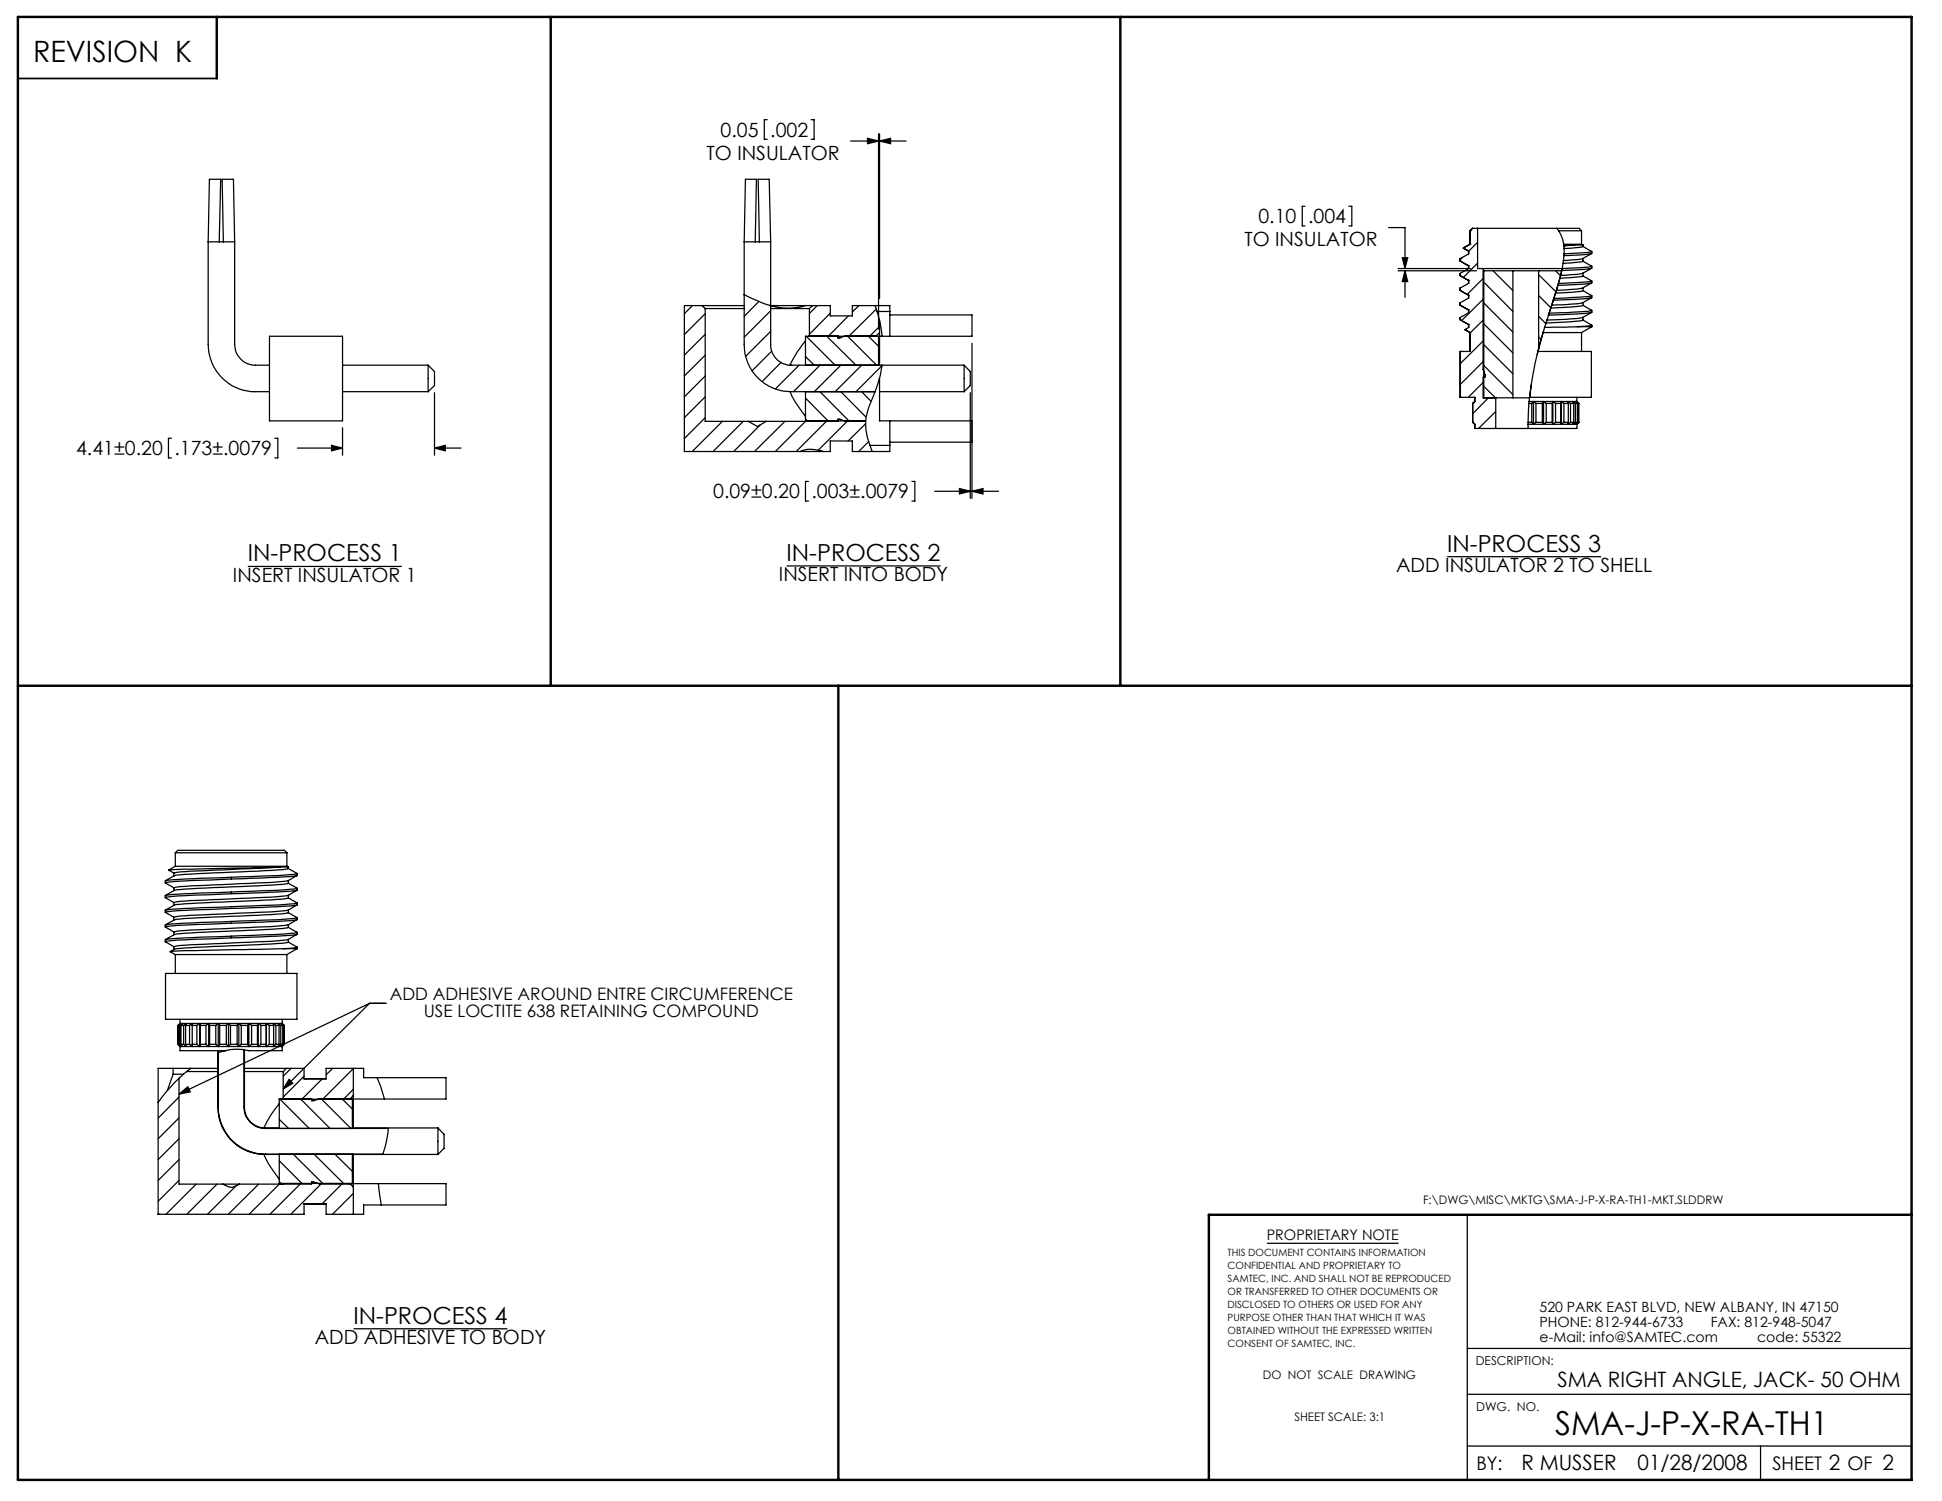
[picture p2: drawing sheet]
<svg xmlns="http://www.w3.org/2000/svg" width="279mm" height="216mm" viewBox="0 0 279 216" stroke-linecap="round" stroke-linejoin="round" font-family="sans-serif">
<g fill="none" stroke="#000" stroke-width=".18">
<path d="M110.4 17.2h-.4v2.8h.4M116.7 17.2h.4v2.8h-.4M124.8 19.9l1.6 .4-1.6 .4zM126.4 19.3v28M126.5 19.3v23.6M30 34.8v14.7a6.8 6.8 0 0 0 6.8 6.8h2M30 34.8h1.5M30 34.8l.1-9h1.7l-.3 9M31.5 34.8h.6M32.1 34.8h1.7M32.1 34.8l-.1-9h1.6l.2 9M33.8 34.8v14.7a3 3 0 0 0 3 3h2"/>
<path d="M107.1 34.8h1.6M107.1 34.8l.1-9h1.6l-.1 9M107.1 34.8v14.7a6.7 6.7 0 0 0 6.8 6.8h12M108.7 34.8h.6M109.3 34.8h1.6M109.3 34.8l-.2-9h1.6l.2 9M110.9 34.8v14.7a2.93 2.93 0 0 0 3 3h24.8M122.4 20.3h4M126.5 20.3l1.6-.4v.8zM126.5 20.3h3.9M187.7 29.7h-.3v2.8h.3M194.1 29.7h.4v2.8h-.4"/>
<path d="M199.8 32.7h2.3v5.9M201.2 38.6h10.4M201.2 38.9h11.2M201.8 37.1h.7l-.4 1.5zM202.1 38.9l.4 1.6h-.7zM202.1 38.9v3.9M210 39.6l1.3 .7M210 37.5l1.3 .7M210.4 37l-.4 .4M210.5 35.7l.8 .4M210.5 35.7h.1M211.3 36.1v.4"/>
<path d="M211.3 38.2v.4M211.3 38.2v.4l-1.3 .7v.3M211.3 36.1v.4l-1.3 .7v.3M211.5 33.2h.1M211.5 35.1h.1M211.5 33.2v1.9M211.5 35.1l-1 .6M211.9 32.8l-.4 .4M212.6 32.8h11.4M212.6 32.8v5.8h.8M212.6 32.8h-.8l-.3 .4M212.6 34.9l-1.3 1.2"/>
<path d="M212.6 37.9l-2.1 2M213.4 38.6h11.4M213.4 38.6v14.5M213.5 38.9v18.3M214.8 38.9l2.9 2.9M217.7 38.9h3.7M217.7 38.9h-4.3v14.4M217.7 38.9v18.3M221.4 38.9h3.3l-.4 1.6M221.4 38.9v11.2M221.4 39.5l2.5 2.5M223.8 38.9l.7 .8"/>
<path d="M224 32.8h3.2l.3 .4M224 32.8l.3 .4M224.3 33.2h3.2M224.3 33.2l.5 1.2 .2 .7M224.5 39.6l-.1 .4M224.7 38.9l-.2 .7M224.8 38.6l-.1 .3M224.9 37.9l-.1 .7M224.9 37.5v.4M225 35.1h2.5M225 35.1v.2M225 36.8l-.1 .7"/>
<path d="M225 35.3h.1M225 35.3v.4M225 35.7v.8M225 36.5v.3M226.6 35.2l-1.6 .1M226.6 35.2h1.2M227.5 33.2v1.9M227.5 35.1l.3 .1M227.8 39.7l1.2 .7-4.8 .4M227.8 37.6l1.2 .7-4.2 .3M227.8 35.5l1.2 .7-4 .3M227.8 39.7l-1.8 .2-1.6 .1"/>
<path d="M227.8 37.6l-.3 .1-2.6 .2M227.8 35.5l-.3 .1-2.5 .1M227.8 35.2v.3M227.8 37.2v.4M227.8 39.3v.4M229 38.6l-.6 .3a3.5 3.5 0 0 1-2.4 .6l-1.5 .1M229 36.5l-.6 .3a3.5 3.5 0 0 1-2.4 .6l-1.1 .1M229 38.3v.3a13.9 13.9 0 0 1-3.5 .3h-.8M229 36.2v.2a14.8 14.8 0 0 1-4 .4M38.8 48.4h10.5v12.1h-10.5zM49.3 52.5h12.3M49.3 56.3h12.3"/>
<path d="M61.6 52.5v3.8M61.6 52.5l.9 .9v2.1l-.9 .8M62.5 56.5v9M99.6 44l-1.1 1.1M101 44h-2.5v20.9h21v-1.5h3.1v1.5h5.4v-.8M101 44h6.1M101 44l.5 .4M101.5 44.4h5.6M101.5 44.4v16.2h6.2M101.5 45.1l-3 3M101.5 48.1l-3 3M101.5 51.1l-3 3"/>
<path d="M101.5 54.1l-3 3M101.5 57.1l-3 3M107.1 42.4l2.4 1.1 1.3 .5M107.1 42.4v.1M109.2 43.4l-2.1 2.1M110.8 44a8.1 8.1 0 0 0 5 0M110.8 44h5M110.9 44.4h5.6M110.9 47.7l-3.6 3.6M110.9 44.7l-3.8 3.8M111 50.5l-2.8 2.8M112.4 52.1l-2.8 2.8"/>
<path d="M113.7 56.3a19.5 19.5 0 0 0 2.2 3.6M115 52.5l-3.5 3.5M115.8 44h1.1M115.9 49l-1.2 1.6-1 1.9M115.9 52.5v-4.1h10.5v4.1M115.9 56.3v4.2h8.6M115.9 51.3l1.3 1.2M115.9 57.3l3.2 3.2M116 48.4l4.2 4.1M116.5 48.3l-.1 .1M116.5 48.3h4v.3h.3l.9-.3M116.5 44.4v3.9"/>
<path d="M116.9 44h2.6v1.4h3.1v-1.4h5.4v.8M116.9 44l-.4 .4M117.6 44l-1.1 1.1M118 52.5l-3.8 3.8M118 56.3l4.1 4.2M119 48.4l4.2 4.1M119.5 45l-3 3.1M121 52.5l-3.8 3.8M121 56.3l3.6 3.7M121.7 48.3v.1M121.7 48.3h4.4M122 48.4l4.1 4.1"/>
<path d="M122.1 45.4l-2.9 2.9M123.6 44l-1 .9M124 52.5l-3.8 3.8M124 56.3l1.3 1.4M125 48.4l1.4 1.4M125.9 44l.3 .8M126.1 48.3v.1M126.1 44.4l-3.9 3.9M126.2 44.8l.3 1.1 .4 2.5M126.2 44.8h1.8M126.5 47.8v4.7M126.5 46v1.8"/>
<path d="M126.5 56.3h12.2M126.5 47.8l-.4 .5M126.5 47l-1.3 1.3M126.9 52.5l-.4 2M126.9 52.6l-3.7 3.7M128 45.3h11.8v3.1h-13.3M128 44.8v3.6M138.7 52.5v3.8M138.7 52.5l.9 .9v2.1l-.9 .8M139.6 56.5v15.2M139.8 49.4v22.3M210 43.9l1.3 .7"/>
<path d="M210 41.7l1.3 .7M210 46h.2M210 46l1.3 .7M210.1 50.6h.1M210.1 57.1h.1M210.1 50.6v6.5M210.1 57.1h2.1v.6M210.1 46l1.2 .7v.4M210.7 47.4h.1M210.7 47.4l.8 .4M211.3 40.3v.4M211.3 42.4v.5"/>
<path d="M211.3 44.6v.4M211.3 44.6v.4l-1.3 .7v.3M211.3 42.4v.5l-1.3 .7v.3M211.3 40.3v.4l-1.3 .8v.2M211.3 46.7v.4l-.6 .3M211.3 46.7h.1M211.5 47.8h.1M211.5 47.8v2.8h-1.4M211.9 58h.1M211.9 58v2.7M212.2 57.1v.6M212.2 57.7l-.3 .3"/>
<path d="M212.2 57.7h.1M213.4 53.1h.1M213.4 53.1l.3 .8v.3h-.3v3h4.3M213.4 46l-1.9 1.9M213.4 40l-2.3 2.3M213.4 43l-3.1 3.1M213.4 49l-3.3 3.3M213.4 52l-3.3 3.3M213.4 55l-2.2 2.1M213.4 54.2v3M213.5 55.6l1.7 1.6M213.5 52.6l4.2 4.2"/>
<path d="M213.5 49.6l4.2 4.2M213.5 46.6l4.2 4.2M213.5 43.6l4.2 4.2M213.5 40.6l4.2 4.2M214.1 57.2l-2.2 2.3M215.2 57.2v4.4M215.2 59.2l-2.5 2.4M220 58h.4M220 58l-.1 2.7M220 57.7h.6M220 57.7v.3M220.1 57.1l-.1 .6"/>
<path d="M220.3 55.4l-.2 1.8h-2.4M220.4 58v2.7M220.6 57.7h1.5M220.6 57.7l-.2 .3M220.6 57.7v3.3M220.6 57.7l.4 .3M221 58h.9M221 58v2.7M221.3 50.6h7.7v6.5h-8.9M221.3 50.6l-.7 3.2-.5 3.3M221.4 45.5l1 1M221.4 48.5l.3 .3"/>
<path d="M221.4 42.5l1.7 1.8M221.9 58v2.7M222 47.8h5.5M222 47.8l-.7 2.8M222.1 47.6l-.9 3.4M222.1 57.7h1.3M222.1 57.7l-.2 .3M222.1 57.7v3.3M222.1 57.7l.4 .3M222.2 47.1l-.2 .7M222.4 46.5l-.2 .6M222.5 58h.8"/>
<path d="M222.5 58v2.7M222.6 45.9l-.2 .6M222.9 45l-.1 .3M223.1 44.3l-.2 .7M223.2 43.9l-.1 .4M223.3 58v2.7M223.4 57.7h1.2M223.4 57.7l-.1 .3M223.4 57.7v3.3M223.4 57.7l.4 .3M223.5 43.2l-.3 .7M223.6 42.9l-.1 .3"/>
<path d="M223.8 42.2l-.2 .7M223.8 58h.8M223.8 58v2.7M223.9 41.8l-.1 .4M224.2 41l-.3 .8M224.2 40.8v.2M224.3 40.6l-1.5 4.7M224.4 40l-.2 .8M224.6 57.7h1M224.6 57.7v3.3M224.6 57.7l.4 .3M225 58h.6"/>
<path d="M225 58v2.7M225.6 57.7h.7M225.6 57.7v.3M225.6 57.7l.4 .3M225.6 58v2.7M226 58h.4M226 58v2.7M226.3 57.7h.4M226.3 57.7l.1 .3M226.3 57.7l.4 .3M226.4 58v2.7M226.7 58h.2"/>
<path d="M226.7 58v2.7M226.7 57.7h.2M226.7 57.7l.2 .3M226.7 57.7l.3 .3M226.9 57.1v.6M226.9 57.7l.3 .3M226.9 58v2.7M227 47l-4.8 .1M227 47h2M227 58h.2M227 58v2.7M227.2 58v2.7"/>
<path d="M227.5 47.8v2.8M227.8 46l1.2 .8-2 .2M227.8 43.9l1.2 .8-3.6 .3h-2.5M227.8 41.8l1.2 .7-.9 .2-4.5 .2M227.8 46l-1.8 .3-3.6 .2M227.8 43.9l-1.8 .3-2.9 .1M227.8 41.8l-1.8 .3-2.2 .1M227.8 41.4v.4M227.8 43.5v.4M227.8 45.6v.4M229 44.9l-.6 .4a3.5 3.5 0 0 1-2.4 .6l-3.4 .1 .2-.7M229 42.8l-.6 .4a3.5 3.5 0 0 1-2.4 .5l-2.8 .2"/>
<path d="M229 40.7l-.6 .4a3.5 3.5 0 0 1-2.4 .5l-2.1 .2M229 44.7v.2a27.8 27.8 0 0 1-5.3 .4h-.9M229 42.5v.3a28.2 28.2 0 0 1-5.5 .4M229 40.4v.3a24.4 24.4 0 0 1-4.8 .3M229 47l-1.5 .8M229 46.8v.2M24.7 63h-.5v2.9h.5M39.5 63h.5v2.9h-.5M42.8 64.5h6.5M47.7 64.1l1.6 .4-1.6 .3zM49.3 61.5v4M62.5 64.5l1.6-.4v.7z"/>
<path d="M62.5 64.5h3.8M101.5 60.1l-3 3M103.9 60.6l-4.3 4.3M106.9 60.6l-4.3 4.3M107.7 60.6h2.5M107.7 60.6l1.3 .7 1.2-.7M109.4 61.1l-3.8 3.8M110.2 60.6h10.3v-.3h.3l.9 .3M112.9 60.6l-4.4 4.3M115.1 64.9a3.6 3.6 0 0 1 2.8-.1l.6 .1M115.9 60.6l-4.4 4.3M115.9 60.3l.3 .2"/>
<path d="M116.3 69.3h-.4v2.8h.4M116.4 60.5l.1 .1M118.9 60.6l-4.4 4.3M121.7 60.5v.1M121.7 60.6h2.8M121.9 60.6l-4.2 4.2M124.5 61l-2.5 2.4M125 63.5l-1.5 1.4M125.2 64.1h2.8M125.2 64.1l.3 .8M128 60.5v3.6M128 63.6h11.8"/>
<path d="M131.2 69.3h.4v2.8h-.4M134.5 70.7h5.1M138 70.3l1.6 .4-1.6 .3zM139.8 60.5h-13.3v-6.1l-.4 1.4a15.8 15.8 0 0 0-1.6 5.2l.3 2 .4 1.1M139.8 70.7l1.6-.4v.7zM139.8 70.7h3.9M211.9 60.7l.3 .3M211.9 60.7h.1M212.2 61v.6h3M212.2 61h.1M212.2 61v.6M215.2 61.6h4.7"/>
<path d="M219.9 60.7h.5M219.9 61h.7M219.9 60.7v.9M220.4 60.7l.2 .3M220.6 61h1.5M221 60.7h.9M221 60.7l-.4 .3M221.9 60.7l.2 .3M222.1 61h1.3M222.5 60.7h.8M222.5 60.7l-.4 .3M223.3 60.7l.1 .3"/>
<path d="M223.4 61h1.2M223.8 60.7h.8M223.8 60.7l-.4 .3M224.6 61h1M225 60.7h.6M225 60.7l-.4 .3M225.6 61h.7M225.6 60.7v.3M226 60.7h.4M226 60.7l-.4 .3M226.3 61h.4M226.4 60.7l-.1 .3"/>
<path d="M226.7 60.7h.2M226.7 60.7l-.4 .3M226.7 61h.2M226.9 61v.6h-7M226.9 60.7l-.2 .3M227 60.7h.2M227 60.7l-.3 .3M227.2 60.7l-.3 .3M35.7 81.5h22.1M113.2 81.4h22.1M208.2 80.1h22.2M23.8 127l1.2 .7"/>
<path d="M23.8 129.1l1.2 .7M23.8 131.2l1.2 .7M23.8 133.3l1.2 .8M23.8 135.5l1.2 .7M24.5 136.9l.7 .4M25 125.6v.4M25 127.7v.4M25 129.8v.4M25 131.9v.4M25 134.1v.3M25 136.2v.4M25.2 137.3h16.1"/>
<path d="M25.2 124.6h16.1M25.2 122.7h16.1M25.2 122.7l.4-.4h15.3l.4 .4M25.2 124.6l-.9 .5M25.2 122.7v1.9M25.2 137.3v2.7M40.3 124.7l-13.9 .3-2.1 .2 .7 .4M40.3 124.7l-8.4 .4a45.6 45.6 0 0 0-6.9 .5M40.3 124.7h1.2M40.7 136.5l-13.9 .2-2.3 .2M40.7 136.5h2.1M41.3 124.6l.2 .1"/>
<path d="M41.3 122.7v1.9M41.3 137.3v2.7M41.5 128.8h-.1a51.5 51.5 0 0 1-6.8 .4l-2.7 .2a45.6 45.6 0 0 0-6.9 .4M41.5 130.9h-.1a51.5 51.5 0 0 1-6.8 .4l-2.7 .2a45.6 45.6 0 0 0-6.9 .4M41.5 133h-.1a51.5 51.5 0 0 1-6.8 .5l-2.7 .1a45.6 45.6 0 0 0-6.9 .5M41.5 135.5l1.2 .7M41.5 133.4l1.2 .7M41.5 131.3l1.2 .7M41.5 129.2l1.2 .7M41.5 127l1.2 .7M41.5 124.9l1.2 .7M41.5 124.9a56.6 56.6 0 0 1-8.2 .5l-2.6 .2a33.8 33.8 0 0 0-5.7 .4l-1.2 .7"/>
<path d="M41.5 127a56.6 56.6 0 0 1-8.2 .6l-2.6 .1a33.8 33.8 0 0 0-5.7 .4l-1.2 .7M41.5 129.2a56.6 56.6 0 0 1-8.2 .5l-2.6 .1a33.8 33.8 0 0 0-5.7 .4l-1.2 .7M41.5 131.3a56.6 56.6 0 0 1-8.2 .5l-2.6 .1a33.8 33.8 0 0 0-5.7 .4l-1.2 .7M41.5 133.4a56.6 56.6 0 0 1-8.2 .5l-2.6 .1a33.8 33.8 0 0 0-5.7 .4l-1.2 .7M41.5 135.5a56.6 56.6 0 0 1-8.2 .5l-2.6 .1a33.8 33.8 0 0 0-5.7 .5l-.5 .3M41.5 124.7v.2M41.5 126.6v.4M41.5 128.8v.4M41.5 130.9v.4M41.5 133v.4M41.5 135.1v.4M42.7 125.6l.1 .1a46.9 46.9 0 0 1-6.6 .4l-4.4 .2a59.7 59.7 0 0 0-8 .4v.3"/>
<path d="M42.7 127.7l.1 .1a46.9 46.9 0 0 1-6.6 .4l-4.4 .2a59.7 59.7 0 0 0-8 .4v.3M42.7 129.9h.1a46.9 46.9 0 0 1-6.6 .4l-4.4 .2a59.7 59.7 0 0 0-8 .5v.2M42.7 132h.1a46.9 46.9 0 0 1-6.6 .4l-4.4 .2a59.7 59.7 0 0 0-8 .5v.2M42.7 134.1h.1a46.9 46.9 0 0 1-6.6 .4l-4.4 .2a59.7 59.7 0 0 0-8 .5v.2M42.7 136.2h.1l-.6 .1-1.5 .2M42.7 134.4l-.6 .4a2.17 2.17 0 0 1-1.5 .5l-8.7 .4a45.6 45.6 0 0 0-6.9 .5M42.7 132.3l-1.2 .7M42.7 130.2l-1.2 .7M42.7 128.1l-1.2 .7M42.7 125.9l-.6 .4a2.17 2.17 0 0 1-1.5 .5l-8.7 .4a45.6 45.6 0 0 0-6.9 .5M42.8 134.1v.3a75.9 75.9 0 0 1-9.5 .5l-3 .1a40.9 40.9 0 0 0-6.5 .4v.1M42.8 132v.3a75.9 75.9 0 0 1-9.5 .5l-3 .1a40.9 40.9 0 0 0-6.5 .4"/>
<path d="M42.8 129.9v.2a75.9 75.9 0 0 1-9.5 .6l-3 .1a40.9 40.9 0 0 0-6.5 .4M42.8 127.8v.2a75.9 75.9 0 0 1-9.5 .6l-3 .1a40.9 40.9 0 0 0-6.5 .4M42.8 125.7v.2a75.9 75.9 0 0 1-9.5 .5l-3 .2a40.9 40.9 0 0 0-6.5 .4M42.8 136.5l-1.5 .8M42.8 136.2v.3M22.8 158.6v16.1M23.8 140h18.9v6.6h-18.9zM24.1 156.8l-1.3 1.8M24.9 153.7h-2.1v4.9M24.9 153.7v.8M24.9 154.5l-.8 2.3M24.9 154.5h1.5"/>
<path d="M24.9 153.7h2.5M25.6 147.5h.1M25.6 150.2h.1M25.6 150.2l.3 .3M25.6 147.5v2.7M25.7 147.5h.2M25.7 150.2h.2M25.7 150.2l.2 .3M25.7 147.5v2.7M25.8 157.4l1.2-1.1 .4 .8zM25.8 157.8l-3 3M25.8 155.1v15.2h6.2"/>
<path d="M25.9 147.5v2.7M25.9 150.2l.3 .3M25.9 147.2h.1M25.9 150.5h.1M25.9 150.5v.6h6.6a6.6 6.6 0 0 1 3.3 0h4.8v-.6M25.9 146.6v.6M25.9 147.2l-.3 .3M25.9 147.2h.3M25.9 150.5h.3M25.9 147.2l-.2 .3M26 150.2h.4M26 147.5h.4"/>
<path d="M26 150.2l.2 .3M26 147.5v2.7M26.2 147.2h.6M26.2 150.5h.6M26.2 147.2l-.2 .3M26.2 147.2l-.3 .3M26.4 154.5l-2.3 2.3M26.4 147.5v2.7M26.4 150.2l.4 .3M26.7 147.5h.6M26.7 150.2h.6M26.7 150.2l.1 .3"/>
<path d="M26.7 147.5v2.7M26.8 147.2h.9M26.8 150.5h.9M26.8 147.2l-.1 .3M26.8 147.2l-.4 .3M26.8 154.1h4.6M27.3 147.5v2.7M27.3 150.2l.4 .3M27.4 153.7h4M27.4 153.7l-1 .8M27.7 147.5h.6M27.7 150.2h.6"/>
<path d="M27.7 150.2v.3M27.7 147.5v2.7M27.7 147.2h1.1M27.7 150.5h1.1M27.7 147.2v.3M27.7 147.2l-.4 .3M28.3 150.2l.5 .3M28.3 147.5v2.7M28.8 147.2h1.2M28.8 150.5h1.2M28.8 147.2v.3M28.8 147.2v3.3"/>
<path d="M28.8 147.2l-.5 .3M28.8 150.2h.8M28.8 147.5h.8M28.8 150.2v.3M28.8 147.5v2.7M29.6 147.5v2.7M29.6 150.2l.4 .3M30 147.2h1.4M30 150.5h1.4M30 147.2l.2 .3M30 147.2v3.3M30 147.2l-.4 .3"/>
<path d="M30.2 147.5h.8M30.2 150.2h.8M30.2 147.5v2.7M30.2 150.2l-.2 .3M31 147.5v2.7M31 150.2l.4 .3M31.4 151.1v8.1a6.7 6.7 0 0 0 6.8 6.9h2M31.4 150.5h1.5M31.4 147.2h1.5M31.4 147.2v3.3M31.4 147.2l.2 .3M31.4 147.2l-.4 .3"/>
<path d="M31.6 150.2h1M31.6 147.5h1M31.6 150.2l-.2 .3M31.6 147.5v2.7M32.6 147.5v2.7M32.6 150.2l.3 .3M32.9 147.2h1.5M32.9 150.5h1.5M32.9 147.2l.3 .3M32.9 147.2v3.3M32.9 147.2l-.3 .3M33.2 150.2h.9"/>
<path d="M33.2 147.5h.9M33.2 147.5v2.7M33.2 150.2l-.3 .3M34.1 147.5v2.7M34.1 150.2l.3 .3M34.4 150.5h1.4M34.4 147.2h1.4M34.4 147.2l-.3 .3M34.4 147.2v3.3M34.4 147.2l.3 .3M34.7 150.2h.9M34.7 147.5h.9"/>
<path d="M34.7 147.5v2.7M34.7 150.2l-.3 .3M35 151h.1v8.2a3 3 0 0 0 3.1 3.1h17.6a12.7 12.7 0 0 1-.7 3.7h-16.9a6.8 6.8 0 0 1-6.8-6.8v-7.8l1.1-.3M35.2 151v8.2a2.95 2.95 0 0 0 3 3h2M35.2 154.1h5.5M35.2 153.7h6M35.6 150.2l.2 .3M35.6 147.5v2.7M35.8 147.2h1.3M35.8 150.5h1.3M35.8 147.2l-.2 .3M35.8 147.2v3.3"/>
<path d="M35.8 147.2l.4 .3M36.2 150.2h.8M36.2 147.5h.8M36.2 147.5v2.7M36.2 150.2l-.4 .3M37 147.5v2.7M37 150.2l.1 .3M37.1 147.2h1.2M37.1 150.5h1.2M37.1 147.2l-.1 .3M37.1 147.2v3.3M37.1 147.2l.4 .3"/>
<path d="M37.5 147.5h.8M37.5 150.2h.8M37.5 147.5v2.7M37.5 150.2l-.4 .3M38.3 147.2h1M38.3 150.5h1M38.3 147.2v3.3M38.3 147.2l.4 .3M38.7 147.5h.7M38.7 150.2h.7M38.7 147.5v2.7M38.7 150.2l-.4 .3"/>
<path d="M39.3 147.2h.7M39.3 150.5h.7M39.3 147.2l.1 .3M39.3 147.2l.4 .3M39.4 147.5v2.7M39.4 150.2l-.1 .3M39.7 150.2h.4M39.7 147.5h.4M39.7 147.5v2.7M39.7 150.2l-.4 .3M40 147.2h.5M40 150.5h.5"/>
<path d="M40 147.2l.1 .3M40 147.2l.4 .3M40.1 150.2l-.1 .3M40.1 147.5v2.7M40.2 158.7l-.2 .2a13.2 13.2 0 0 0-2 3.3M40.2 158.1h10.5M40.3 158.1l4.2 4.2M40.4 150.2h.3M40.4 147.5h.3M40.4 150.2l-.4 .3M40.4 147.5v2.7M40.5 147.2h.1"/>
<path d="M40.5 150.5h.1M40.5 147.2l.2 .3M40.5 147.2l.3 .3M40.6 146.6v.6M40.6 147.2l.3 .3M40.7 150.2l-.2 .3M40.7 147.5v2.7M40.7 158v.1M40.7 154.1v3.9h4.1v.3l1.2-.3M40.8 150.2h.1M40.8 147.5h.1M40.8 147.5v2.7"/>
<path d="M40.8 150.2l-.3 .3M40.9 150.2l-.3 .3M40.9 147.5v2.7M41.2 153.7h2.5v1.5h3.2v-1.5h5.4v1.3h11.9v3.1h-13.4M41.2 153.7l-.5 .4M41.6 155.3l.5 .5-1.4 .8zM41.9 153.7l-1.2 1.1M43.3 158.1l4.2 4.2M43.7 155.2h3.2M43.7 154.8l-3 3M44.8 158.1h-4.6v4.2M45.8 158.1h4.9v4.2"/>
<path d="M46 158v.1M46 158h4.4M46.3 158.1l4.2 4.2M46.4 155.2l-2.9 2.8M47.9 153.7l-1 .9M49.3 158.1l1.4 1.4M50.4 158v.1M50.8 153.7l-4.3 4.3M50.8 156.7l-1.3 1.3M50.8 157.6v4.6M50.8 153.7v3.9M50.8 157.6l-.4 .4"/>
<path d="M53.2 144.3h2.3M53.2 144.3l-12.5 12.3M53.2 144.3l-27.4 13.1M54.3 155l.5 1.2 .5 1.9M22.8 174.7h.1M25.8 169.8l-3 3M25.8 160.8l-3 3M25.8 163.8l-3 3M25.8 166.8l-3 3M28.2 170.3l-4.3 4.4M31.2 170.3l-4.3 4.4M32 170.3l.2 .1a1.76 1.76 0 0 0 2.3-.1"/>
<path d="M32 170.3h2.5M33.9 170.6l-4.1 4.1M37.2 170.3l-4.4 4.4M38 166.1a19.5 19.5 0 0 0 2.2 3.5M40.2 170.3l-4.4 4.4M40.2 161l1.3 1.3M40.2 170l.2 .2M40.2 167l3.2 3.2M40.2 166v4.3h4.6M40.2 170.2h10.5M40.7 170.3h.1M40.7 170.3h-6.2"/>
<path d="M40.7 170.3h4.1v-.3l1.2 .3M42.2 166l4.2 4.2M43.2 170.3l-4.4 4.4M43.7 173.2h3.2M45.2 166l4.2 4.2M46 170.3h4.4M46 170.3h.1M46.2 170.3l-4.4 4.4M48.2 166l2.5 2.5M49.2 170.3l-2.8 2.8M50.4 170.3l.4 .4M50.4 170.3h.1"/>
<path d="M50.7 162.2h12.3M50.7 166.1h12.3M50.7 166v4.3h-4.9M50.8 171.7l-3 3M50.8 166.1v4.6M50.8 170.3h13.4v3h-11.9v1.4h-5.4v-1.6h-3.2v1.6h-20.9M50.8 170.7v4M54.4 170.3l.5 3M63 162.2v3.9M63 162.2l.9 1v2l-.9 .9M182.3 178.8h18.9M211.1 174.7v38.2"/>
<path d="M50.9 191.1h22.1M211.1 194h63.9M211.1 208h63.9M211.1 200.6h63.9M253.3 208v4.9"/>
</g>
<path d="M2.6 11.3h28.6" fill="none" stroke="#000" stroke-width=".25"/>
<path d="M2.6 2.4h272.4v210.5h-272.4zM31.2 2.4v8.9M79.2 2.4v96.2M161.2 2.4v96.2M2.6 98.6h272.4M120.6 98.6v114.3M275 174.7h-101.1v38.2" fill="none" stroke="#000" stroke-width=".35"/>
<g fill="#000">
<path d="M47.7 64.1l1.6 .4-1.6 .3zM62.5 64.5l1.6-.4v.7zM138 70.3l1.6 .4-1.6 .3zM139.8 70.7l1.6-.4v.7zM126.5 20.3l1.6-.4v.8zM124.8 19.9l1.6 .4-1.6 .4zM201.8 37.1h.7l-.4 1.5zM202.1 38.9l.4 1.6h-.7z"/>
<path d="M41.6 155.3l.5 .5-1.4 .8zM25.8 157.4l1.2-1.1 .4 .8z"/>
</g>
<text font-size="4.7" x="223.7" y="206.3">SMA-J-P-X-RA-TH1</text>
<text font-size="4.2" x="4.8" y="8.9">REVISION K</text>
<g font-size="3.4">
<text x="35.7" y="80.7">IN-PROCESS 1</text>
<text x="113.2" y="80.7">IN-PROCESS 2</text>
<text x="208.2" y="79.3">IN-PROCESS 3</text>
<text x="50.9" y="190.4">IN-PROCESS 4</text>
</g>
<g font-size="3">
<text x="224.1" y="199.5">SMA RIGHT ANGLE, JACK- 50 OHM</text>
<text x="218.9" y="211.4">R MUSSER</text>
<text x="235.6" y="211.4">01/28/2008</text>
</g>
<g font-size="2.8">
<text x="101.6" y="23">TO INSULATOR</text>
<text x="103.7" y="19.6">0.05</text>
<text x="110.8" y="19.6">.002</text>
<text x="179" y="35.4">TO INSULATOR</text>
<text x="181.1" y="32.1">0.10</text>
<text x="188.2" y="32.1">.004</text>
<text x="10.9" y="65.5">4.41±0.20</text>
<text x="25.1" y="65.5">.173±.0079</text>
<text x="102.6" y="71.7">0.09±0.20</text>
<text x="116.7" y="71.7">.003±.0079</text>
<text x="33.5" y="83.7">INSERT INSULATOR 1</text>
<text x="112.1" y="83.6">INSERT INTO BODY</text>
<text x="200.9" y="82.3">ADD INSULATOR 2 TO SHELL</text>
<text x="45.3" y="193.3">ADD ADHESIVE TO BODY</text>
</g>
<g font-size="2.7">
<text x="212.4" y="211.5">BY:</text>
<text x="255" y="211.4">SHEET 2 OF 2</text>
</g>
<g font-size="2.5">
<text x="56.1" y="143.8">ADD ADHESIVE AROUND ENTRE CIRCUMFERENCE</text>
<text x="61" y="146.2">USE LOCTITE 638 RETAINING COMPOUND</text>
</g>
<text font-size="2.1" x="182.3" y="178.4">PROPRIETARY NOTE</text>
<g font-size="2">
<text x="221.5" y="188.7">520 PARK EAST BLVD, NEW ALBANY, IN 47150</text>
<text x="221.5" y="190.8">PHONE: 812-944-6733</text>
<text x="246.1" y="190.8">FAX: 812-948-5047</text>
<text x="221.5" y="193">e-Mail: info@SAMTEC.com</text>
<text x="252.8" y="193">code: 55322</text>
</g>
<g font-size="1.8">
<text x="212.3" y="196.4">DESCRIPTION:</text>
<text x="212.4" y="202.9">DWG. NO.</text>
</g>
<g font-size="1.7">
<text x="204.7" y="173.1">F:\DWG\MISC\MKTG\SMA-J-P-X-RA-TH1-MKT.SLDDRW</text>
<text x="181.7" y="198.3">DO NOT SCALE DRAWING</text>
<text x="186.2" y="204.3">SHEET SCALE: 3:1</text>
</g>
<g font-size="1.4">
<text x="176.6" y="180.7">THIS DOCUMENT CONTAINS INFORMATION</text>
<text x="176.6" y="182.5">CONFIDENTIAL AND PROPRIETARY TO</text>
<text x="176.6" y="184.4">SAMTEC, INC. AND SHALL NOT BE REPRODUCED</text>
<text x="176.6" y="186.3">OR TRANSFERRED TO OTHER DOCUMENTS OR</text>
<text x="176.6" y="188.1">DISCLOSED TO OTHERS OR USED FOR ANY</text>
<text x="176.6" y="190">PURPOSE OTHER THAN THAT WHICH IT WAS</text>
<text x="176.6" y="191.9">OBTAINED WITHOUT THE EXPRESSED WRITTEN</text>
<text x="176.6" y="193.7">CONSENT OF SAMTEC, INC.</text>
</g>
</svg>
